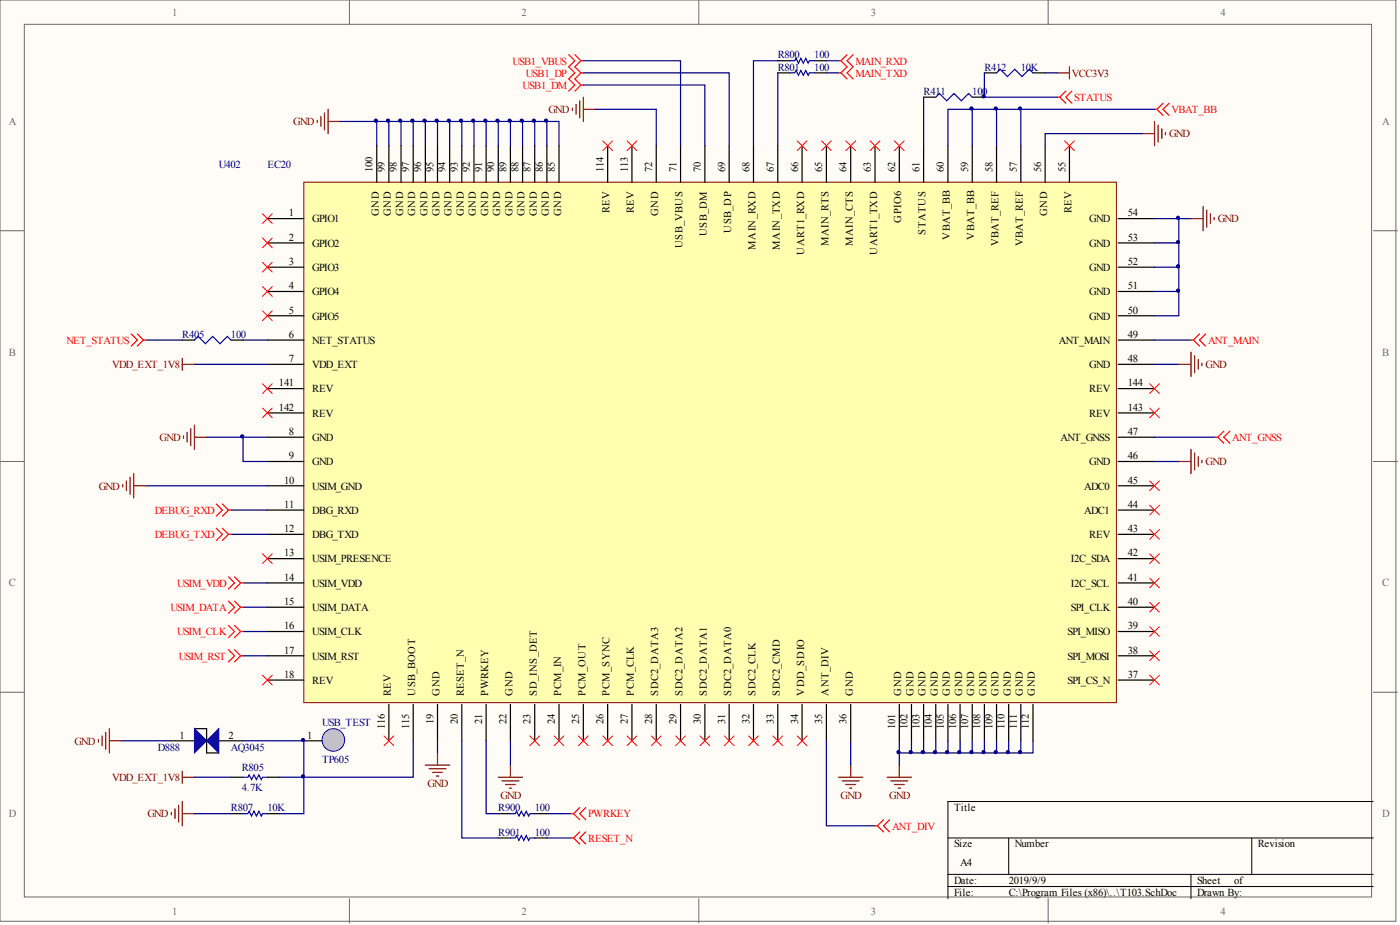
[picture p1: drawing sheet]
<svg xmlns="http://www.w3.org/2000/svg" width="292mm" height="193mm" viewBox="0 0 292 193" stroke-linecap="round" stroke-linejoin="round" font-family="sans-serif">
<g fill="#fffcf8" stroke="#696969" stroke-width=".21">
<path d="M0 0h291.2v192.2h-291.2z"/>
<path d="M5.1 5.1h281.1v182h-281.1z"/>
</g>
<path d="M72.9 0v5.1M145.8 0v5.1M218.7 0v5.1M0 48.1h5.1M286.5 48.1h5.1M0 96.3h5.1M286.5 96.3h5.1M0 144.4h5.1M286.5 144.4h5.1M72.9 187.5v5M145.8 187.5v5M218.7 187.5v5" fill="none" stroke="#696969" stroke-width=".21"/>
<path d="M197.8 174.8h88.7M210.5 174.8v7.6M261.2 174.8v7.6M286.5 167.2h-88.7v20.3M197.8 182.4h88.7M197.8 184.9h88.7M248.5 182.4v5.1" fill="none" stroke="#000" stroke-width=".21"/>
<path d="M63.4 38h169.5v108.6h-169.5z" fill="#ffffb0" stroke="#800000" stroke-width=".21"/>
<g fill="none" stroke="#000" stroke-width=".25">
<path d="M205.4 15.2h2.5M215.5 15.2h2.6M78.6 30.4v7.6M81.1 30.4v7.6M83.7 30.4v7.6M86.2 30.4v7.6M88.7 30.4v7.6M91.3 30.4v7.6M93.8 30.4v7.6M96.4 30.4v7.6M98.9 30.4v7.6M101.4 30.4v7.6"/>
<path d="M104 30.4v7.6M106.5 30.4v7.6M109 30.4v7.6M111.6 30.4v7.6M114.1 30.4v7.6M116.6 30.4v7.6M126.8 30.4v7.6M131.9 30.4v7.6M136.9 30.4v7.6M142 30.4v7.6M147.1 30.4v7.6M152.1 30.4v7.6"/>
<path d="M157.2 30.4v7.6M162.3 30.4v7.6M167.4 30.4v7.6M172.4 30.4v7.6M177.5 30.4v7.6M182.6 30.4v7.6M187.6 30.4v7.6M192.7 30.4v7.6M192.7 20.3h2.5M197.8 30.4v7.6M202.8 30.4v7.6M202.8 20.3h2.6"/>
<path d="M207.9 30.4v7.6M213 30.4v7.6M218.1 30.4v7.6M223.1 30.4v7.6M55.8 45.6h7.6M55.8 50.7h7.6M55.8 55.7h7.6M233.3 45.6h7.6M233.3 50.7h7.6M233.3 55.7h7.6M38 70.9h2.6M48.2 70.9h2.5"/>
<path d="M55.8 60.8h7.6M55.8 65.9h7.6M55.8 70.9h7.6M55.8 76h7.6M233.3 60.8h7.6M233.3 65.9h7.6M233.3 70.9h7.6M233.3 76h7.6M55.8 91.2h7.6M55.8 96.3h7.6M55.8 81.1h7.6M55.8 86.1h7.6"/>
<path d="M233.3 91.2h7.6M233.3 96.3h7.6M233.3 81.1h7.6M233.3 86.1h7.6M55.8 101.3h7.6M55.8 106.4h7.6M55.8 111.5h7.6M55.8 116.5h7.6M233.3 101.3h7.6M233.3 106.4h7.6M233.3 111.5h7.6M233.3 116.5h7.6"/>
<path d="M55.8 121.6h7.6M55.8 126.7h7.6M55.8 131.7h7.6M55.8 136.8h7.6M233.3 121.6h7.6M233.3 126.7h7.6M233.3 131.7h7.6M233.3 136.8h7.6M55.8 141.9h7.6M81.1 146.9v7.6M86.2 146.9v7.6M91.3 146.9v7.6"/>
<path d="M96.4 146.9v7.6M101.4 146.9v7.6M106.5 146.9v7.6M111.6 146.9v7.6M116.6 146.9v7.6M121.7 146.9v7.6M126.8 146.9v7.6M131.9 146.9v7.6M136.9 146.9v7.6M142 146.9v7.6M147.1 146.9v7.6M152.1 146.9v7.6"/>
<path d="M157.2 146.9v7.6M162.3 146.9v7.6M167.4 146.9v7.6M172.4 146.9v7.6M177.5 146.9v7.6M187.6 146.9v7.6M190.2 146.9v7.6M192.7 146.9v7.6M195.2 146.9v7.6M197.8 146.9v7.6M200.3 146.9v7.6M202.8 146.9v7.6"/>
<path d="M205.4 146.9v7.6M207.9 146.9v7.6M210.5 146.9v7.6M213 146.9v7.6M215.5 146.9v7.6M233.3 141.9h7.6"/>
</g>
<path d="M207.9 15.2l.8-.8 1.5 1.6 1.5-1.6 1.5 1.6 1.6-1.6 .7 .8M195.2 20.3l.8-.8 1.5 1.5 1.5-1.5 1.6 1.5 1.5-1.5 .7 .8M40.6 70.9l.7-.7 1.6 1.5 1.5-1.5 1.5 1.5 1.5-1.5 .8 .7" fill="none" stroke="#00f" stroke-width=".25"/>
<g fill="none" stroke="#000080" stroke-width=".25">
<path d="M71 25.3h45.6v5.1M78.6 25.3v5.1M81.1 25.3v5.1M83.7 25.3v5.1M86.2 25.3v5.1M88.7 25.3v5.1M91.3 25.3v5.1M93.8 25.3v5.1M96.4 25.3v5.1M98.9 25.3v5.1M101.4 25.3v5.1M104 25.3v5.1"/>
<path d="M106.5 25.3v5.1M109 25.3v5.1M111.6 25.3v5.1M114.1 25.3v5.1M240.9 50.7h5.1M240.9 55.7h5.1M240.9 45.6h5.1M248.5 45.6h-2.5v20.3h-5.1M30.4 70.9h7.6M40.6 76h15.2M50.7 70.9h5.1M240.9 70.9h7.6"/>
<path d="M240.9 60.8h5.1M240.9 76h5.1M43.1 91.2h7.6M55.8 91.2h-5.1v5.1h5.1M240.9 96.3h5.1M30.4 101.3h25.4M48.2 111.5h7.6M48.2 106.4h7.6M50.7 121.6h5.1M50.7 126.7h5.1M50.7 131.7h5.1M50.7 136.8h5.1"/>
<path d="M91.3 154.5v2.6M106.5 154.5v5.1M172.4 154.5v17.8h10.2M177.5 154.5v5.1M187.6 154.5v5.1M190.2 154.5v2.6M192.7 154.5v2.6M195.2 154.5v2.6M197.8 154.5v2.6M200.3 154.5v2.6M202.8 154.5v2.6M205.4 154.5v2.6"/>
<path d="M207.9 154.5v2.6M210.5 154.5v2.6M213 154.5v2.6M215.5 154.5v2.6h-27.9M114.1 169.7h5.1M114.1 174.8h5.1"/>
</g>
<g fill="none" stroke="#f00" stroke-width=".21">
<path d="M125.8 29.4l2 2M127.8 29.4l-2 2M130.8 29.4l2.1 2M132.9 29.4l-2.1 2M166.3 29.4l2.1 2M168.4 29.4l-2.1 2M171.4 29.4l2 2M173.4 29.4l-2 2M176.5 29.4l2 2M178.5 29.4l-2 2M181.6 29.4l2 2M183.6 29.4l-2 2"/>
<path d="M222.1 29.4l2 2M224.1 29.4l-2 2M54.8 44.6l2 2M56.8 44.6l-2 2M54.8 80.1l2 2M54.8 85.1l2 2.1M56.8 80.1l-2 2M56.8 85.1l-2 2.1M239.9 80.1l2 2M239.9 85.1l2 2.1M241.9 80.1l-2 2M241.9 85.1l-2 2.1"/>
<path d="M54.8 115.5l2 2.1M56.8 115.5l-2 2.1M239.9 100.3l2 2.1M239.9 105.4l2 2M239.9 110.5l2 2M241.9 100.3l-2 2.1M241.9 105.4l-2 2M241.9 110.5l-2 2M54.8 140.9l2 2M56.8 140.9l-2 2M80.1 153.5l2.1 2.1M82.2 153.5l-2.1 2.1"/>
<path d="M110.6 153.5l2 2.1M112.6 153.5l-2 2.1M115.6 153.5l2.1 2.1M117.7 153.5l-2.1 2.1M120.7 153.5l2 2.1M122.7 153.5l-2 2.1M125.8 153.5l2 2.1M127.8 153.5l-2 2.1M130.8 153.5l2.1 2.1M132.9 153.5l-2.1 2.1M135.9 153.5l2 2.1M137.9 153.5l-2 2.1"/>
<path d="M141 153.5l2 2.1M143 153.5l-2 2.1M146.1 153.5l2 2.1M148.1 153.5l-2 2.1M151.1 153.5l2.1 2.1M153.2 153.5l-2.1 2.1M156.2 153.5l2 2.1M158.2 153.5l-2 2.1M161.3 153.5l2 2.1M163.3 153.5l-2 2.1M166.3 153.5l2.1 2.1M168.4 153.5l-2.1 2.1"/>
</g>
<g fill="none" stroke="#800000" stroke-width=".25">
<path d="M220.6 15.2h2.5M223.1 13.9v2.6M66.2 25.1v.5M66.9 24.3v2.1M67.7 23.6v3.5M68.5 22.8v5.1M68.5 25.3h2.5M119.4 22.6v.5M120.2 21.8v2M120.9 21v3.6M121.7 20.3v5M121.7 22.8h2.5"/>
<path d="M238.3 27.9h2.6M240.9 25.3v5.1M241.6 26.1v3.5M242.4 26.9v2M243.2 27.6v.5M248.5 45.6h2.5M251 43.1v5M251.8 43.8v3.6M252.5 44.6v2M253.3 45.4v.5M38 76h2.6M38 74.7v2.6"/>
<path d="M246 76h2.5M248.5 73.5v5M249.3 74.2v3.6M250 75v2M250.8 75.8v.5M27.1 99.6v3.5M27.9 98.8v5.1M38.3 91v.5M39 90.2v2M39.8 89.4v3.6M40.6 88.7v5M40.6 91.2h2.5"/>
<path d="M246 96.3h2.5M248.5 93.7v5.1M249.3 94.5v3.5M250 95.3v2M250.8 96v.5M25.6 101.1v.5M26.4 100.3v2.1M27.9 101.3h2.5M88.7 159.6h5.1M91.3 157.1v2.5M106.5 159.6v2.5M177.5 159.6v2.5"/>
<path d="M187.6 159.6v2.5M38 162.1h2.6M38 160.9v2.5M89.5 160.4h3.6M90.3 161.1h2M91 161.9h.5M104 162.1h5M104.7 162.9h3.6M105.5 163.7h2M106.2 164.4h.5M175 162.1h5M175.7 162.9h3.6"/>
<path d="M176.5 163.7h2M177.2 164.4h.5M185.1 162.1h5.1M185.9 162.9h3.5M186.6 163.7h2.1M187.4 164.4h.5"/>
</g>
<g fill="none" stroke="#f00" stroke-width=".25">
<path d="M118.7 11.4l1.2 1.3-1.2 1.2 1.2 1.3-1.2 1.3 1.2 1.2-1.2 1.3M119.9 11.4l1.3 1.3M121.2 15.2l-1.3 1.3 1.3 1.2M121.2 12.7l-1.3 1.2 1.3 1.3M121.2 15.2h.5M121.2 17.7l-1.3 1.3M121.2 17.7h.5M121.2 12.7h.5M222.4 19l-1.3 1.3M223.6 19l-1.2 1.3 1.2 1.2M220.6 20.3h.5M221.1 20.3l1.3 1.2"/>
<path d="M240.9 22.8h.5M241.4 22.8l1.3 1.3M242.7 21.5l-1.3 1.3M243.9 21.5l-1.2 1.3 1.2 1.3M248.5 70.9h.5M249 70.9l1.3 1.3M250.3 69.7l-1.3 1.2M251.5 69.7l-1.2 1.2 1.2 1.3M45.1 110.2l1.3 1.3-1.3 1.2M45.1 105.1l1.3 1.3-1.3 1.3M46.4 110.2l1.3 1.3M46.4 105.1l1.3 1.3"/>
<path d="M47.7 111.5l-1.3 1.2M47.7 111.5h.5M47.7 106.4l-1.3 1.3M47.7 106.4h.5M47.7 120.3l1.2 1.3-1.2 1.3M47.7 125.4l1.2 1.3-1.2 1.2M47.7 130.5l1.2 1.2-1.2 1.3M47.7 135.5l1.2 1.3-1.2 1.3M48.9 120.3l1.3 1.3M48.9 125.4l1.3 1.3M48.9 130.5l1.3 1.2M48.9 135.5l1.3 1.3"/>
<path d="M50.2 121.6l-1.3 1.3M50.2 121.6h.5M50.2 126.7l-1.3 1.2M50.2 126.7h.5M50.2 131.7l-1.3 1.3M50.2 131.7h.5M50.2 136.8l-1.3 1.3M50.2 136.8h.5M119.2 169.7h.5M119.2 174.8h.5M119.7 169.7l1.2 1.3M119.7 174.8l1.2 1.3"/>
<path d="M120.9 168.5l-1.2 1.2M120.9 173.5l-1.2 1.3M122.2 168.5l-1.3 1.2 1.3 1.3M122.2 173.5l-1.3 1.3 1.3 1.3M182.6 172.3h.5M183.1 172.3l1.2 1.2M184.3 171l-1.2 1.3M185.6 171l-1.3 1.3 1.3 1.2"/>
</g>
<circle cx="69.6" cy="154.4" r="2.36" fill="#c0c0c0" stroke="#00f" stroke-width=".21"/>
<path d="M35.5 154.5h5.1M40.6 152h2.5v5.1h2.5M45.6 154.5h5.1M63.4 154.5h3.8" fill="none" stroke="#000" stroke-width=".25"/>
<path d="M40.6 162.1h7.6" fill="none" stroke="#000080" stroke-width=".25"/>
<g fill="#0000bf" stroke="#00f" stroke-width=".21">
<path d="M43.1 154.5l2.5-2.5v5.1z"/>
<path d="M40.6 152l2.5 2.5-2.5 2.6z"/>
</g>
<g fill="none" stroke="#000080" stroke-width=".25">
<path d="M121.7 12.7h20.3v17.7M121.7 17.7h25.4v12.7M121.7 15.2h30.4v15.2M162.3 12.7h-5.1v17.7M162.3 15.2v15.2M172.4 15.2h2.6M172.4 12.7h2.6M205.4 15.2v5.1h15.2M218.1 15.2h2.5M124.2 22.8h12.7v7.6M192.7 20.3v10.1M202.8 22.8v7.6"/>
<path d="M207.9 22.8h-10.1v7.6M213 22.8h-5.1v7.6M238.3 27.9h-20.2v2.5M240.9 22.8h-27.9v7.6M240.9 91.2h12.7M25.4 154.5h10.1M50.7 154.5h12.7v7.6h22.8v-7.6M63.4 154.5h.1M96.4 154.5v20.3h7.6M101.4 154.5v15.2h2.6M40.6 169.7h7.6M58.3 162.1h5.1v7.6h-5.1"/>
</g>
<path d="M20.5 154.3v.5M21.3 153.5v2.1M22.1 152.8v3.5M22.8 152v5.1M22.8 154.5h2.6M35.8 169.5v.5M36.5 168.7v2.1M37.3 168v3.5M38 167.2v5.1M38 169.7h2.6" fill="none" stroke="#800000" stroke-width=".25"/>
<g fill="none" stroke="#f00" stroke-width=".21">
<path d="M186.6 29.4l2.1 2M188.7 29.4l-2.1 2M54.8 59.8l2 2M54.8 54.7l2 2.1M54.8 49.7l2 2M56.8 59.8l-2 2M56.8 54.7l-2 2.1M56.8 49.7l-2 2M54.8 64.9l2 2M56.8 64.9l-2 2M239.9 115.5l2 2.1M241.9 115.5l-2 2.1"/>
<path d="M239.9 120.6l2 2M239.9 125.7l2 2M239.9 135.8l2 2M239.9 130.7l2 2.1M241.9 120.6l-2 2M241.9 125.7l-2 2M241.9 135.8l-2 2M241.9 130.7l-2 2.1M239.9 140.9l2 2M241.9 140.9l-2 2"/>
</g>
<path d="M162.3 12.7h2.5M162.3 15.2h2.5M169.9 12.7h2.5M169.9 15.2h2.5M48.2 162.1h2.5M48.2 169.7h2.5M55.8 162.1h2.5M55.8 169.7h2.5M104 174.8h2.5M104 169.7h2.5M111.6 174.8h2.5M111.6 169.7h2.5" fill="none" stroke="#000" stroke-width=".25"/>
<path d="M164.8 12.7h1l.3-.5 .5 1 .5-1 .5 1 .5-1 .5 1 .3-.5h1M164.8 15.2h1l.3-.5 .5 1 .5-1 .5 1 .5-1 .5 1 .3-.5h1M50.7 162.1h1l.3-.5 .5 1.1 .5-1.1 .5 1.1 .5-1.1 .5 1.1 .3-.6h1M50.7 169.7h1l.3-.5 .5 1.1 .5-1.1 .5 1.1 .5-1.1 .5 1.1 .3-.6h1M106.5 174.8h1l.3-.5 .5 1 .5-1 .5 1 .5-1 .5 1 .3-.5h1M106.5 169.7h1l.3-.5 .5 1.1 .5-1.1 .5 1.1 .5-1.1 .5 1.1 .3-.6h1" fill="none" stroke="#00f" stroke-width=".25"/>
<g fill="none" stroke="#f00" stroke-width=".25">
<path d="M175 12.7h.5M175 15.2h.5M175.5 12.7l1.2 1.2-1.2 1.3M175.5 15.2l1.2 1.3M176.7 11.4l-1.2 1.3M178 11.4l-1.3 1.3 1.3 1.2-1.3 1.3 1.3 1.3M27.4 69.7l1.3 1.2-1.3 1.3M28.7 69.7l1.2 1.2M29.9 70.9l-1.2 1.3M29.9 70.9h.5M253.6 91.2h.5M254.1 91.2l1.2 1.3"/>
<path d="M255.3 89.9l-1.2 1.3M256.6 89.9l-1.3 1.3 1.3 1.3"/>
</g>
<g fill="#000080" stroke="#000080" stroke-width=".21">
<circle cx="50.5" cy="91" r=".33"/>
<circle cx="63.2" cy="162" r=".33"/>
<circle cx="63.2" cy="154.4" r=".33"/>
<circle cx="78.4" cy="25.2" r=".33"/>
<circle cx="81" cy="25.2" r=".33"/>
<circle cx="83.5" cy="25.2" r=".33"/>
<circle cx="86" cy="25.2" r=".33"/>
<circle cx="88.6" cy="25.2" r=".33"/>
<circle cx="91.1" cy="25.2" r=".33"/>
<circle cx="93.6" cy="25.2" r=".33"/>
<circle cx="96.2" cy="25.2" r=".33"/>
<circle cx="98.7" cy="25.2" r=".33"/>
<circle cx="101.2" cy="25.2" r=".33"/>
<circle cx="103.8" cy="25.2" r=".33"/>
<circle cx="106.3" cy="25.2" r=".33"/>
<circle cx="108.9" cy="25.2" r=".33"/>
<circle cx="111.4" cy="25.2" r=".33"/>
<circle cx="113.9" cy="25.2" r=".33"/>
<circle cx="187.5" cy="156.9" r=".33"/>
<circle cx="190" cy="156.9" r=".33"/>
<circle cx="192.5" cy="156.9" r=".33"/>
<circle cx="195.1" cy="156.9" r=".33"/>
<circle cx="197.6" cy="156.9" r=".33"/>
<circle cx="200.1" cy="156.9" r=".33"/>
<circle cx="202.7" cy="156.9" r=".33"/>
<circle cx="202.7" cy="22.6" r=".33"/>
<circle cx="205.2" cy="156.9" r=".33"/>
<circle cx="205.2" cy="20.1" r=".33"/>
<circle cx="207.7" cy="156.9" r=".33"/>
<circle cx="207.7" cy="22.6" r=".33"/>
<circle cx="210.3" cy="156.9" r=".33"/>
<circle cx="212.8" cy="156.9" r=".33"/>
<circle cx="212.8" cy="22.6" r=".33"/>
<circle cx="245.8" cy="60.6" r=".33"/>
<circle cx="245.8" cy="55.6" r=".34"/>
<circle cx="245.8" cy="50.5" r=".33"/>
<circle cx="245.8" cy="45.4" r=".33"/>
</g>
<g font-size="2.2" fill="#696969">
<text x="35.9" y="3.3">1</text>
<text x="108.8" y="3.3">2</text>
<text x="181.7" y="3.3">3</text>
<text x="254.6" y="3.3">4</text>
<text x="1.8" y="26.1">A</text>
<text x="288.4" y="26.1">A</text>
<text x="1.8" y="74.2">B</text>
<text x="288.4" y="74.2">B</text>
<text x="1.8" y="122.3">C</text>
<text x="288.4" y="122.3">C</text>
<text x="1.8" y="170.5">D</text>
<text x="288.4" y="170.5">D</text>
<text x="35.9" y="190.8">1</text>
<text x="108.8" y="190.8">2</text>
<text x="181.7" y="190.8">3</text>
<text x="254.6" y="190.8">4</text>
</g>
<g font-size="2.2" fill="#f00">
<text x="106.9" y="13.5">USB1_VBUS</text>
<text x="109.7" y="16">USB1_DP</text>
<text x="178.5" y="13.5">MAIN_RXD</text>
<text x="178.5" y="16">MAIN_TXD</text>
<text x="109" y="18.5">USB1_DM</text>
<text x="224.1" y="21.1">STATUS</text>
<text x="244.4" y="23.6">VBAT_BB</text>
<text x="13.8" y="71.7">NET_STATUS</text>
<text x="252" y="71.7">ANT_MAIN</text>
<text x="257.1" y="92">ANT_GNSS</text>
<text x="32.3" y="107.2">DEBUG_RXD</text>
<text x="32.3" y="112.3">DEBUG_TXD</text>
<text x="36.9" y="122.4">USIM_VDD</text>
<text x="35.5" y="127.5">USIM_DATA</text>
<text x="36.9" y="132.5">USIM_CLK</text>
<text x="37.3" y="137.6">USIM_RST</text>
<text x="122.7" y="170.5">PWRKEY</text>
<text x="186.1" y="173.1">ANT_DIV</text>
<text x="122.7" y="175.6">RESET_N</text>
</g>
<g font-size="2.2" fill="#000080">
<text x="162.3" y="12.2">R800</text>
<text x="162.3" y="14.7">R801</text>
<text x="169.9" y="12.2">100</text>
<text x="169.9" y="14.7">100</text>
<text x="205.4" y="14.7">R412</text>
<text x="213" y="14.7">10K</text>
<text x="192.7" y="19.8">R411</text>
<text x="202.8" y="19.8">100</text>
<text x="45.6" y="35">U402</text>
<text x="55.8" y="35">EC20</text>
<text x="38" y="70.5">R405</text>
<text x="48.2" y="70.5">100</text>
<text x="67.2" y="151.5">USB_TEST</text>
<text x="33" y="156.6">D888</text>
<text x="48.2" y="156.6">AQ3045</text>
<text x="50.5" y="160.9">R805</text>
<text x="67.2" y="159.1">TP605</text>
<text x="50.5" y="165">4.7K</text>
<text x="48.2" y="169.3">R807</text>
<text x="55.8" y="169.3">10K</text>
<text x="104" y="169.3">R900</text>
<text x="111.6" y="169.3">100</text>
<text x="104" y="174.3">R901</text>
<text x="111.6" y="174.3">100</text>
</g>
<g font-size="2.2" fill="#800000">
<text x="223.6" y="16">VCC3V3</text>
<text x="114.4" y="23.6">GND</text>
<text x="61.2" y="26.1">GND</text>
<text x="243.9" y="28.7">GND</text>
<text x="254.1" y="46.4">GND</text>
<text x="23.4" y="76.8">VDD_EXT_1V8</text>
<text x="251.5" y="76.8">GND</text>
<text x="33.3" y="92">GND</text>
<text x="251.5" y="97.1">GND</text>
<text x="20.6" y="102.1">GND</text>
<text x="15.5" y="155.3">GND</text>
<text x="23.4" y="162.9">VDD_EXT_1V8</text>
<text x="89.2" y="164.1">GND</text>
<text x="104.4" y="166.7">GND</text>
<text x="175.4" y="166.7">GND</text>
<text x="185.5" y="166.7">GND</text>
<text x="30.8" y="170.5">GND</text>
</g>
<g font-size="2.2">
<text x="77.8" y="36" transform="rotate(-90 77.8 36)">100</text>
<text x="80.3" y="36" transform="rotate(-90 80.3 36)">99</text>
<text x="82.8" y="36" transform="rotate(-90 82.8 36)">98</text>
<text x="85.4" y="36" transform="rotate(-90 85.4 36)">97</text>
<text x="87.9" y="36" transform="rotate(-90 87.9 36)">96</text>
<text x="90.4" y="36" transform="rotate(-90 90.4 36)">95</text>
<text x="93" y="36" transform="rotate(-90 93 36)">94</text>
<text x="95.5" y="36" transform="rotate(-90 95.5 36)">93</text>
<text x="98" y="36" transform="rotate(-90 98 36)">92</text>
<text x="100.6" y="36" transform="rotate(-90 100.6 36)">91</text>
<text x="103.1" y="36" transform="rotate(-90 103.1 36)">90</text>
<text x="105.6" y="36" transform="rotate(-90 105.6 36)">89</text>
<text x="108.2" y="36" transform="rotate(-90 108.2 36)">88</text>
<text x="110.7" y="36" transform="rotate(-90 110.7 36)">87</text>
<text x="113.3" y="36" transform="rotate(-90 113.3 36)">86</text>
<text x="115.8" y="36" transform="rotate(-90 115.8 36)">85</text>
<text x="125.9" y="36" transform="rotate(-90 125.9 36)">114</text>
<text x="131" y="36" transform="rotate(-90 131 36)">113</text>
<text x="136.1" y="36" transform="rotate(-90 136.1 36)">72</text>
<text x="141.1" y="36" transform="rotate(-90 141.1 36)">71</text>
<text x="146.2" y="36" transform="rotate(-90 146.2 36)">70</text>
<text x="151.3" y="36" transform="rotate(-90 151.3 36)">69</text>
<text x="156.4" y="36" transform="rotate(-90 156.4 36)">68</text>
<text x="161.4" y="36" transform="rotate(-90 161.4 36)">67</text>
<text x="166.5" y="36" transform="rotate(-90 166.5 36)">66</text>
<text x="171.6" y="36" transform="rotate(-90 171.6 36)">65</text>
<text x="176.6" y="36" transform="rotate(-90 176.6 36)">64</text>
<text x="181.7" y="36" transform="rotate(-90 181.7 36)">63</text>
<text x="186.8" y="36" transform="rotate(-90 186.8 36)">62</text>
<text x="191.9" y="36" transform="rotate(-90 191.9 36)">61</text>
<text x="196.9" y="36" transform="rotate(-90 196.9 36)">60</text>
<text x="202" y="36" transform="rotate(-90 202 36)">59</text>
<text x="207.1" y="36" transform="rotate(-90 207.1 36)">58</text>
<text x="212.1" y="36" transform="rotate(-90 212.1 36)">57</text>
<text x="217.2" y="36" transform="rotate(-90 217.2 36)">56</text>
<text x="222.3" y="36" transform="rotate(-90 222.3 36)">55</text>
<text x="60.3" y="45.1">1</text>
<text x="65.2" y="46.4">GPIO1</text>
<text x="79" y="45" transform="rotate(-90 79 45)">GND</text>
<text x="81.6" y="45" transform="rotate(-90 81.6 45)">GND</text>
<text x="84.1" y="45" transform="rotate(-90 84.1 45)">GND</text>
<text x="86.6" y="45" transform="rotate(-90 86.6 45)">GND</text>
<text x="89.2" y="45" transform="rotate(-90 89.2 45)">GND</text>
<text x="91.7" y="45" transform="rotate(-90 91.7 45)">GND</text>
<text x="94.2" y="45" transform="rotate(-90 94.2 45)">GND</text>
<text x="96.8" y="45" transform="rotate(-90 96.8 45)">GND</text>
<text x="99.3" y="45" transform="rotate(-90 99.3 45)">GND</text>
<text x="101.8" y="45" transform="rotate(-90 101.8 45)">GND</text>
<text x="104.4" y="45" transform="rotate(-90 104.4 45)">GND</text>
<text x="106.9" y="45" transform="rotate(-90 106.9 45)">GND</text>
<text x="109.4" y="45" transform="rotate(-90 109.4 45)">GND</text>
<text x="112" y="45" transform="rotate(-90 112 45)">GND</text>
<text x="114.5" y="45" transform="rotate(-90 114.5 45)">GND</text>
<text x="117.1" y="45" transform="rotate(-90 117.1 45)">GND</text>
<text x="127.2" y="44.4" transform="rotate(-90 127.2 44.4)">REV</text>
<text x="132.3" y="44.4" transform="rotate(-90 132.3 44.4)">REV</text>
<text x="137.3" y="45" transform="rotate(-90 137.3 45)">GND</text>
<text x="188.1" y="46.5" transform="rotate(-90 188.1 46.5)">GPIO6</text>
<text x="218.5" y="45" transform="rotate(-90 218.5 45)">GND</text>
<text x="223.6" y="44.4" transform="rotate(-90 223.6 44.4)">REV</text>
<text x="227.3" y="46.4">GND</text>
<text x="235.3" y="45.1">54</text>
<text x="60.3" y="50.2">2</text>
<text x="65.2" y="51.5">GPIO2</text>
<text x="142.4" y="51.7" transform="rotate(-90 142.4 51.7)">USB_VBUS</text>
<text x="147.5" y="49.3" transform="rotate(-90 147.5 49.3)">USB_DM</text>
<text x="152.6" y="48.6" transform="rotate(-90 152.6 48.6)">USB_DP</text>
<text x="157.6" y="52.1" transform="rotate(-90 157.6 52.1)">MAIN_RXD</text>
<text x="162.7" y="52.1" transform="rotate(-90 162.7 52.1)">MAIN_TXD</text>
<text x="167.8" y="53.2" transform="rotate(-90 167.8 53.2)">UART1_RXD</text>
<text x="172.8" y="51.4" transform="rotate(-90 172.8 51.4)">MAIN_RTS</text>
<text x="177.9" y="51.4" transform="rotate(-90 177.9 51.4)">MAIN_CTS</text>
<text x="183" y="53.2" transform="rotate(-90 183 53.2)">UART1_TXD</text>
<text x="193.1" y="48.9" transform="rotate(-90 193.1 48.9)">STATUS</text>
<text x="198.2" y="50" transform="rotate(-90 198.2 50)">VBAT_BB</text>
<text x="203.3" y="50" transform="rotate(-90 203.3 50)">VBAT_BB</text>
<text x="208.3" y="51.4" transform="rotate(-90 208.3 51.4)">VBAT_REF</text>
<text x="213.4" y="51.4" transform="rotate(-90 213.4 51.4)">VBAT_REF</text>
<text x="227.3" y="51.5">GND</text>
<text x="235.3" y="50.2">53</text>
<text x="60.3" y="55.3">3</text>
<text x="65.2" y="56.5">GPIO3</text>
<text x="227.3" y="56.5">GND</text>
<text x="235.3" y="55.3">52</text>
<text x="60.3" y="60.3">4</text>
<text x="60.3" y="65.4">5</text>
<text x="65.2" y="61.6">GPIO4</text>
<text x="227.3" y="61.6">GND</text>
<text x="235.3" y="65.4">50</text>
<text x="235.3" y="60.3">51</text>
<text x="60.3" y="70.5">6</text>
<text x="65.2" y="66.7">GPIO5</text>
<text x="65.2" y="71.7">NET_STATUS</text>
<text x="220.9" y="71.7">ANT_MAIN</text>
<text x="227.3" y="66.7">GND</text>
<text x="235.3" y="70.5">49</text>
<text x="60.3" y="75.5">7</text>
<text x="65.2" y="76.8">VDD_EXT</text>
<text x="227.3" y="76.8">GND</text>
<text x="235.3" y="75.5">48</text>
<text x="58.2" y="80.6">141</text>
<text x="65.2" y="81.9">REV</text>
<text x="227.3" y="81.9">REV</text>
<text x="235.3" y="80.6">144</text>
<text x="58.2" y="85.7">142</text>
<text x="65.2" y="86.9">REV</text>
<text x="227.3" y="86.9">REV</text>
<text x="235.3" y="85.7">143</text>
<text x="60.3" y="90.7">8</text>
<text x="60.3" y="95.8">9</text>
<text x="65.2" y="92">GND</text>
<text x="221.3" y="92">ANT_GNSS</text>
<text x="235.3" y="95.8">46</text>
<text x="235.3" y="90.7">47</text>
<text x="59.3" y="100.9">10</text>
<text x="65.2" y="97.1">GND</text>
<text x="227.3" y="97.1">GND</text>
<text x="235.3" y="100.9">45</text>
<text x="59.3" y="105.9">11</text>
<text x="65.2" y="102.1">USIM_GND</text>
<text x="65.2" y="107.2">DBG_RXD</text>
<text x="226.2" y="107.2">ADC1</text>
<text x="226.2" y="102.1">ADC0</text>
<text x="235.3" y="105.9">44</text>
<text x="59.3" y="111">12</text>
<text x="65.2" y="112.3">DBG_TXD</text>
<text x="227.3" y="112.3">REV</text>
<text x="235.3" y="111">43</text>
<text x="59.3" y="116.1">13</text>
<text x="65.2" y="117.3">USIM_PRESENCE</text>
<text x="223.4" y="117.3">I2C_SDA</text>
<text x="235.3" y="116.1">42</text>
<text x="59.3" y="121.1">14</text>
<text x="65.2" y="122.4">USIM_VDD</text>
<text x="223.4" y="122.4">I2C_SCL</text>
<text x="235.3" y="121.1">41</text>
<text x="59.3" y="126.2">15</text>
<text x="59.3" y="131.3">16</text>
<text x="65.2" y="127.5">USIM_DATA</text>
<text x="223.4" y="127.5">SPI_CLK</text>
<text x="235.3" y="131.3">39</text>
<text x="235.3" y="126.2">40</text>
<text x="59.3" y="136.3">17</text>
<text x="65.2" y="132.5">USIM_CLK</text>
<text x="65.2" y="137.6">USIM_RST</text>
<text x="222.7" y="137.6">SPI_MOSI</text>
<text x="222.7" y="132.5">SPI_MISO</text>
<text x="235.3" y="136.3">38</text>
<text x="59.3" y="141.4">18</text>
<text x="65.2" y="142.7">REV</text>
<text x="222.7" y="142.7">SPI_CS_N</text>
<text x="235.3" y="141.4">37</text>
<text x="81.6" y="145.2" transform="rotate(-90 81.6 145.2)">REV</text>
<text x="86.6" y="145.2" transform="rotate(-90 86.6 145.2)">USB_BOOT</text>
<text x="91.7" y="145.2" transform="rotate(-90 91.7 145.2)">GND</text>
<text x="96.8" y="145.2" transform="rotate(-90 96.8 145.2)">RESET_N</text>
<text x="101.8" y="145.2" transform="rotate(-90 101.8 145.2)">PWRKEY</text>
<text x="106.9" y="145.2" transform="rotate(-90 106.9 145.2)">GND</text>
<text x="112" y="145.2" transform="rotate(-90 112 145.2)">SD_INS_DET</text>
<text x="117.1" y="145.2" transform="rotate(-90 117.1 145.2)">PCM_IN</text>
<text x="122.1" y="145.2" transform="rotate(-90 122.1 145.2)">PCM_OUT</text>
<text x="127.2" y="145.2" transform="rotate(-90 127.2 145.2)">PCM_SYNC</text>
<text x="132.3" y="145.2" transform="rotate(-90 132.3 145.2)">PCM_CLK</text>
<text x="137.3" y="145.2" transform="rotate(-90 137.3 145.2)">SDC2_DATA3</text>
<text x="142.4" y="145.2" transform="rotate(-90 142.4 145.2)">SDC2_DATA2</text>
<text x="147.5" y="145.2" transform="rotate(-90 147.5 145.2)">SDC2_DATA1</text>
<text x="152.6" y="145.2" transform="rotate(-90 152.6 145.2)">SDC2_DATA0</text>
<text x="157.6" y="145.2" transform="rotate(-90 157.6 145.2)">SDC2_CLK</text>
<text x="162.7" y="145.2" transform="rotate(-90 162.7 145.2)">SDC2_CMD</text>
<text x="167.8" y="145.2" transform="rotate(-90 167.8 145.2)">VDD_SDIO</text>
<text x="172.8" y="145.2" transform="rotate(-90 172.8 145.2)">ANT_DIV</text>
<text x="177.9" y="145.2" transform="rotate(-90 177.9 145.2)">GND</text>
<text x="188.1" y="145.2" transform="rotate(-90 188.1 145.2)">GND</text>
<text x="190.6" y="145.2" transform="rotate(-90 190.6 145.2)">GND</text>
<text x="193.1" y="145.2" transform="rotate(-90 193.1 145.2)">GND</text>
<text x="195.7" y="145.2" transform="rotate(-90 195.7 145.2)">GND</text>
<text x="198.2" y="145.2" transform="rotate(-90 198.2 145.2)">GND</text>
<text x="200.7" y="145.2" transform="rotate(-90 200.7 145.2)">GND</text>
<text x="203.3" y="145.2" transform="rotate(-90 203.3 145.2)">GND</text>
<text x="205.8" y="145.2" transform="rotate(-90 205.8 145.2)">GND</text>
<text x="208.3" y="145.2" transform="rotate(-90 208.3 145.2)">GND</text>
<text x="210.9" y="145.2" transform="rotate(-90 210.9 145.2)">GND</text>
<text x="213.4" y="145.2" transform="rotate(-90 213.4 145.2)">GND</text>
<text x="215.9" y="145.2" transform="rotate(-90 215.9 145.2)">GND</text>
<text x="37.5" y="154.1">1</text>
<text x="47.7" y="154.1">2</text>
<text x="64.1" y="154.1">1</text>
<text x="80.3" y="152.1" transform="rotate(-90 80.3 152.1)">116</text>
<text x="85.4" y="152.1" transform="rotate(-90 85.4 152.1)">115</text>
<text x="90.4" y="151.1" transform="rotate(-90 90.4 151.1)">19</text>
<text x="95.5" y="151.1" transform="rotate(-90 95.5 151.1)">20</text>
<text x="100.6" y="151.1" transform="rotate(-90 100.6 151.1)">21</text>
<text x="105.6" y="151.1" transform="rotate(-90 105.6 151.1)">22</text>
<text x="110.7" y="151.1" transform="rotate(-90 110.7 151.1)">23</text>
<text x="115.8" y="151.1" transform="rotate(-90 115.8 151.1)">24</text>
<text x="120.9" y="151.1" transform="rotate(-90 120.9 151.1)">25</text>
<text x="125.9" y="151.1" transform="rotate(-90 125.9 151.1)">26</text>
<text x="131" y="151.1" transform="rotate(-90 131 151.1)">27</text>
<text x="136.1" y="151.1" transform="rotate(-90 136.1 151.1)">28</text>
<text x="141.1" y="151.1" transform="rotate(-90 141.1 151.1)">29</text>
<text x="146.2" y="151.1" transform="rotate(-90 146.2 151.1)">30</text>
<text x="151.3" y="151.1" transform="rotate(-90 151.3 151.1)">31</text>
<text x="156.4" y="151.1" transform="rotate(-90 156.4 151.1)">32</text>
<text x="161.4" y="151.1" transform="rotate(-90 161.4 151.1)">33</text>
<text x="166.5" y="151.1" transform="rotate(-90 166.5 151.1)">34</text>
<text x="171.6" y="151.1" transform="rotate(-90 171.6 151.1)">35</text>
<text x="176.6" y="151.1" transform="rotate(-90 176.6 151.1)">36</text>
<text x="186.8" y="152.1" transform="rotate(-90 186.8 152.1)">101</text>
<text x="189.3" y="152.1" transform="rotate(-90 189.3 152.1)">102</text>
<text x="191.9" y="152.1" transform="rotate(-90 191.9 152.1)">103</text>
<text x="194.4" y="152.1" transform="rotate(-90 194.4 152.1)">104</text>
<text x="196.9" y="152.1" transform="rotate(-90 196.9 152.1)">105</text>
<text x="199.5" y="152.1" transform="rotate(-90 199.5 152.1)">106</text>
<text x="202" y="152.1" transform="rotate(-90 202 152.1)">107</text>
<text x="204.5" y="152.1" transform="rotate(-90 204.5 152.1)">108</text>
<text x="207.1" y="152.1" transform="rotate(-90 207.1 152.1)">109</text>
<text x="209.6" y="152.1" transform="rotate(-90 209.6 152.1)">110</text>
<text x="212.1" y="152.1" transform="rotate(-90 212.1 152.1)">111</text>
<text x="214.7" y="152.1" transform="rotate(-90 214.7 152.1)">112</text>
<text x="199" y="169.2">Title</text>
<text x="199" y="176.8">Size</text>
<text x="211.7" y="176.8">Number</text>
<text x="262.4" y="176.8">Revision</text>
<text x="199" y="184.4">Date:</text>
<text x="200.3" y="180.6">A4</text>
<text x="210.5" y="184.4">2019/9/9</text>
<text x="249.8" y="184.4">Sheet</text>
<text x="257.5" y="184.4">of</text>
<text x="199" y="186.9">File:</text>
<text x="210.5" y="186.9">C:\Program Files (x86)\..\T103.SchDoc</text>
<text x="249.8" y="186.9">Drawn By:</text>
</g>
</svg>
